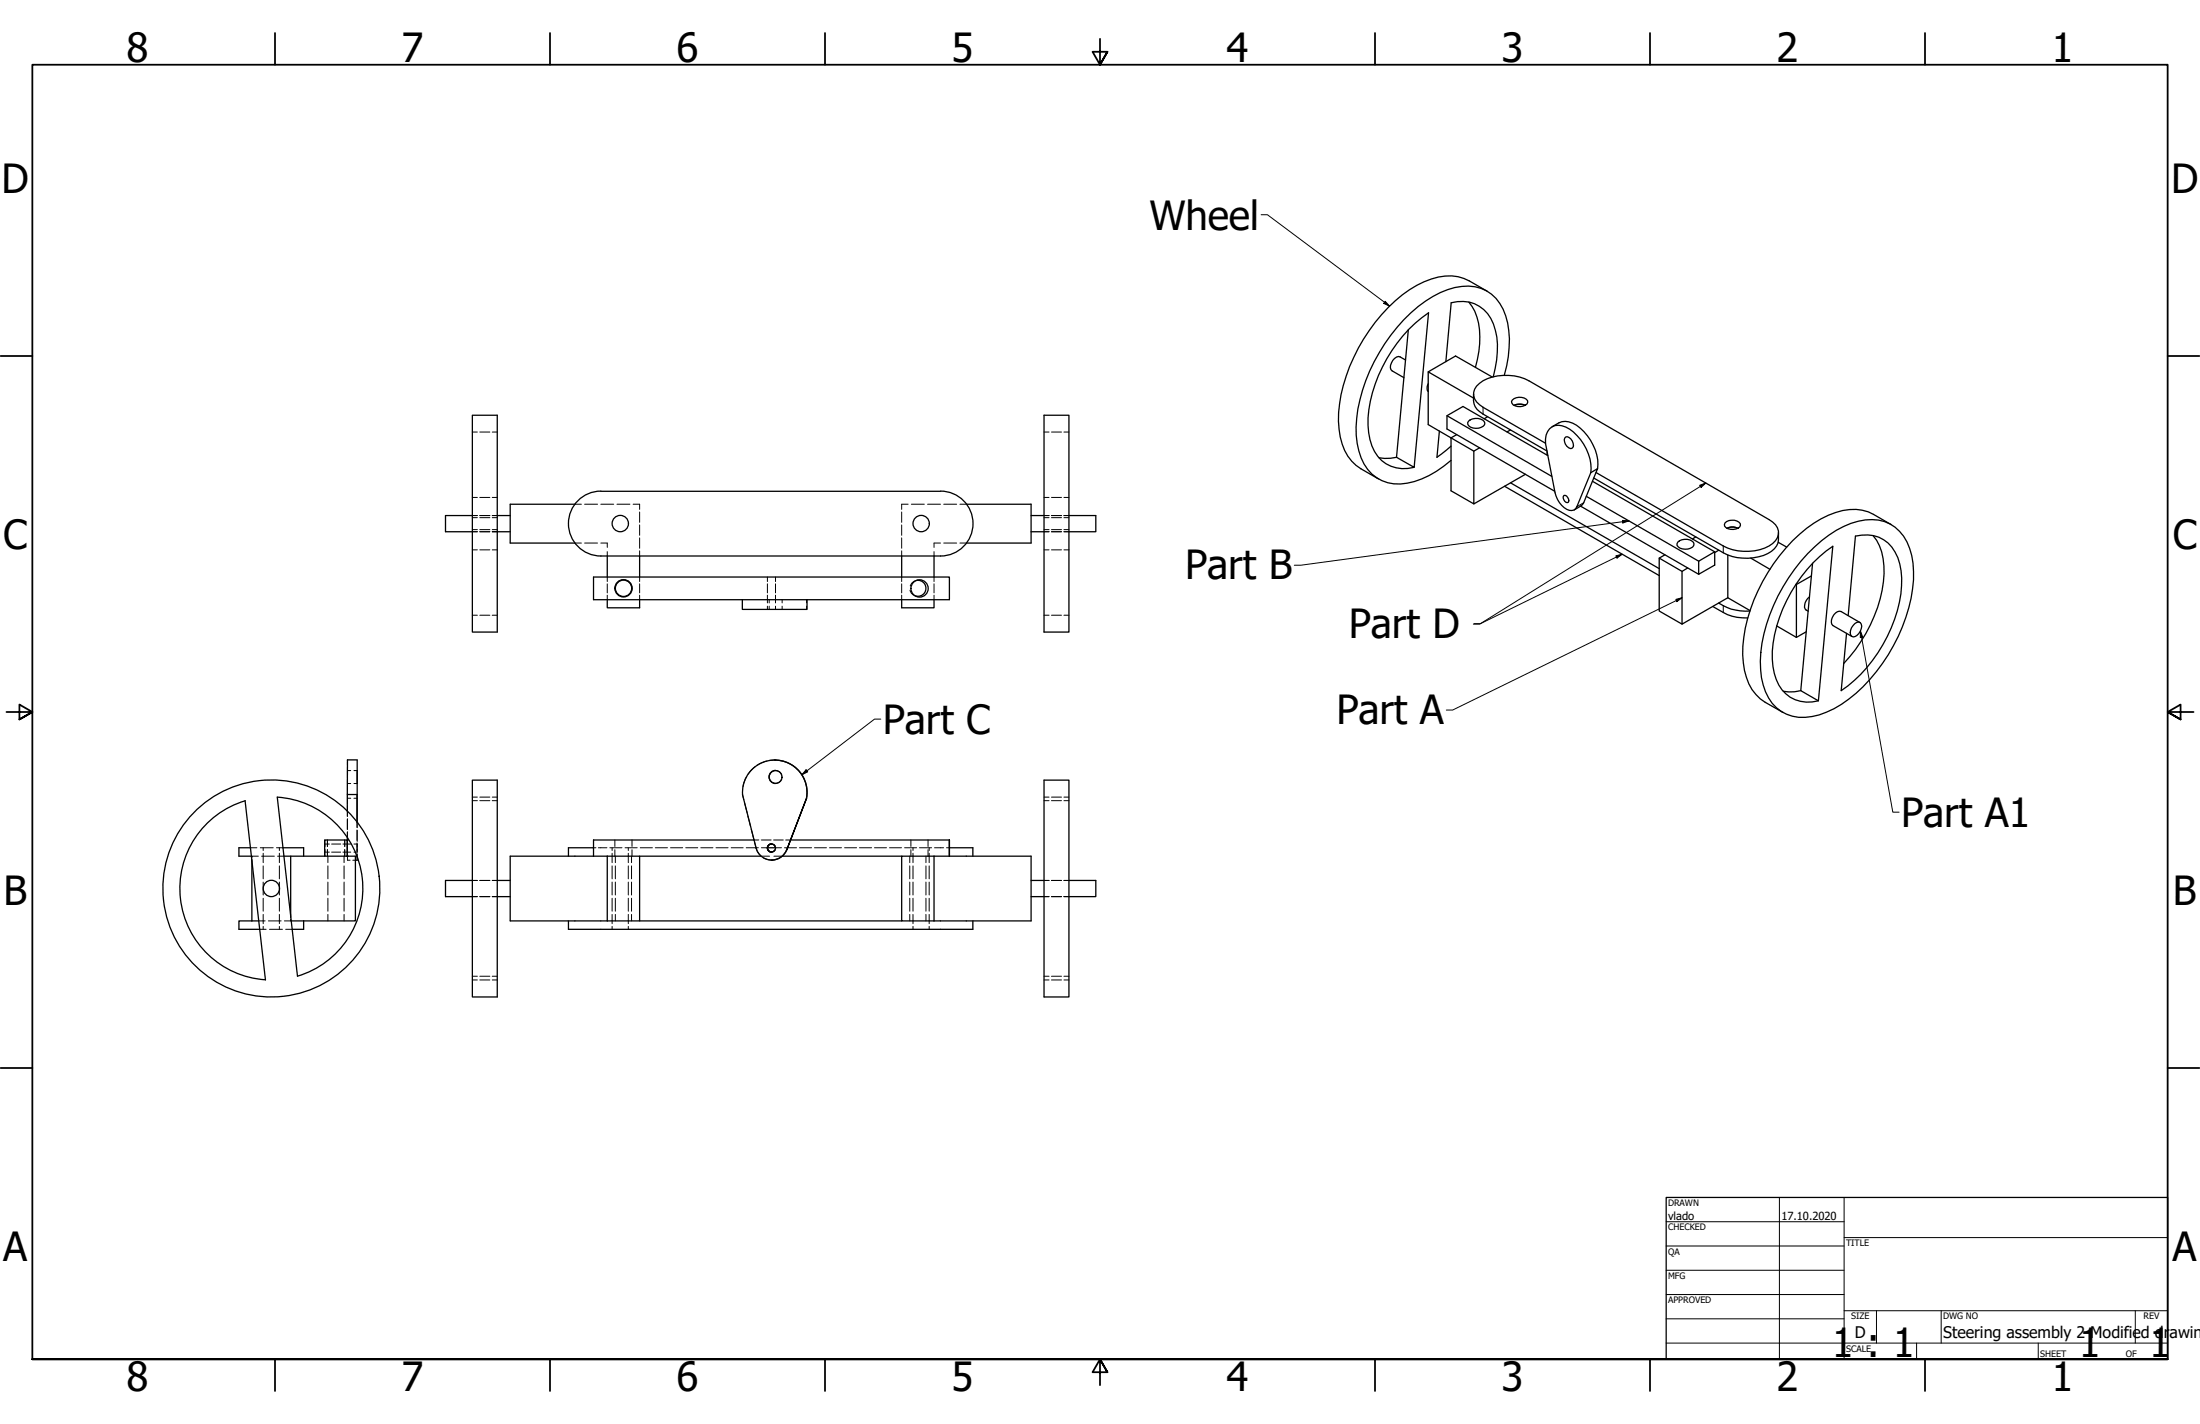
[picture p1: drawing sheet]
<svg xmlns="http://www.w3.org/2000/svg" width="864mm" height="559mm" viewBox="0 0 864 559" stroke-linecap="round" stroke-linejoin="round" font-family="sans-serif">
<!-- layer: Hidden (ANSI) -->
<g fill="none" stroke="#000" stroke-width=".39">
<path d="M185.4 169.5h2M188.3 169.5h4M193.2 169.5h2M409.8 169.5h2M412.7 169.5h4M417.6 169.5h2M185.4 195.2h2M188.3 195.2h4M193.2 195.2h2M225.7 197.9h2.5M229.5 197.9h5.1M235.8 197.9h5.1"/>
<path d="M242.2 197.9h5.1M248.5 197.9h2.6v2M356.5 197.9h-2.6v2M357.8 197.9h5M364.1 197.9h5.1M370.5 197.9h5M376.8 197.9h2.5M409.8 195.2h2M412.7 195.2h4M417.6 195.2h2M185.4 203.1h2M185.4 215.8h2"/>
<path d="M185.4 207.8h2M185.4 202.3h2M185.4 208.7h2M188.3 203.1h4M188.3 215.8h4M188.3 207.8h4M188.3 202.3h4M188.3 208.7h4M193.2 208.7h2h-2M193.2 203.1h2M193.2 215.8h2M193.2 207.8h2"/>
<path d="M193.2 202.3h2M225.7 213.1h2.5M229.5 213.1h5.1M235.8 213.1h2.6v1.7M238.4 216.5v1.7M251.1 200.9v4.1M251.1 206v4.1M251.1 211.1v4M251.1 216.2v2M353.9 200.9v4.1M353.9 206v4.1M353.9 211.1v4"/>
<path d="M353.9 216.2v2M366.6 216.5v1.7M369.2 213.1h-2.6v1.7M370.5 213.1h5M376.8 213.1h2.5M409.8 203.1h2M409.8 215.8h2M409.8 207.8h2M409.8 202.3h2M409.8 208.7h2M412.7 203.1h4M412.7 215.8h4"/>
<path d="M412.7 207.8h4M412.7 202.3h4M412.7 208.7h4M417.6 203.1h2M417.6 215.8h2M417.6 207.8h2M417.6 202.3h2M417.6 208.7h2M238.4 226.4v1.8M238.4 229.1v3.6M238.4 233.6v1.7M251.1 226.4v1.8"/>
<path d="M251.1 229.1v3.6M251.1 233.6v1.7M291.5 235.3v1.3M291.5 237.9v1.2M301.2 226.4v1.8M301.2 229.1v3.6M301.2 233.6v3M301.2 237.9v1.2M301.9 235.3v1.3M301.9 237.9v1.2M304.4 226.4v1.8M304.4 229.1v3.6"/>
<path d="M304.4 233.6v3M304.4 237.9v1.2M307 235.3v1.3M307 237.9v1.2M316.6 235.3v1.3M316.6 237.9v1.2M353.9 226.4v1.8M353.9 229.1v3.6M353.9 233.6v1.7M357.3 231.6a2.93 2.93 0 0 0 2.2 2.3M359.7 227.8a3.1 3.1 0 0 0-2.4 2.1M366.6 226.4v1.8"/>
<path d="M366.6 229.1v3.6M366.6 233.6v1.7M185.4 241.4h2M188.3 241.4h4M193.2 241.4h2M409.8 241.4h2M412.7 241.4h4M417.6 241.4h2M136.4 298.2v2M301.1 298.6l-3.9 1.7M304.1 298.2l-2 .2M136.3 318.3v2.1"/>
<path d="M136.4 301.2v4M136.4 305.8v4.4M136.4 311.2v4.1M136.4 316.3v4M136.4 307.5h1.3M136.4 302.4h1.3M136.4 313.2h1.3M138.9 307.5h1.3M138.9 302.4h1.3M138.9 313.2h1.3M185.4 314.2h2M185.4 312.8h2"/>
<path d="M188.3 314.2h4M188.3 312.8h4M193.2 314.2h2M193.2 312.8h2M291.5 309.7v2.1l.5 2.1M292.2 314.9l1.1 4.2M293.1 304.8l-1.4 3.9M296.4 300.9l-2.8 2.9M304.5 302.4a2.3 2.3 0 0 1 2.3 1.7M306.8 305.7a2.42 2.42 0 0 1-2.3 1.8M409.8 314.2h2M409.8 312.8h2"/>
<path d="M412.7 314.2h4M412.7 312.8h4M417.6 314.2h2M417.6 312.8h2M98.3 332.7h2.5M98.7 336h.2M98.9 337.2v.6M101.4 336h-2.5v.5M102.2 332.7h5.1M102.7 336h5M103.3 332.7v1.1M103.3 334.8v3.7"/>
<path d="M103.3 339.8v5.1M108.5 332.7h2.6M109 336h2.4M109.7 332.7v1.1M109.7 334.8v3.7M109.7 339.8v5.1M127.5 329.6v2.6M127.5 333.3v2.7M127.5 331.2h1.8M127.5 334.4h1.8M128.5 329.6v2.6M128.5 333.4v2.6"/>
<path d="M128.7 336v2.5M128.7 339.8v5.1M130.2 331.2h3.5M130.2 334.4h3.5M134.6 331.2h3.1M134.6 334.4h3.1M135.1 336v2.5M135.1 339.8v5.1M135.3 329.6v2.6M135.3 333.4v2.6M136.3 329.6l.1 2.6M136.3 321.4v4.2"/>
<path d="M136.3 326.6v2.1M136.4 321.3v4.1M136.4 326.4v4.1M136.4 331.2v4.8M136.4 336.2v1.4h1M138.5 337.6h1M138.9 331.2h1.3v3.2h-1.3M140.1 322.6v2.1M140.1 325.7v4.1M140.1 330.8v3.1M140.1 335v1.1M140.2 322.6v2.2"/>
<path d="M140.2 325.9v4.3M140.2 335.2v.9M233 332.7h.9M233 329.6v2.6M233 333.4v2.6M234.9 332.7h3.4M239.4 332.7h4.8M240.3 332.7v1.1M240.3 334.8v3.7M240.3 339.8v5.1M241.4 329.6v2.6M241.4 333.4v2.6"/>
<path d="M241.6 336v2.5M241.6 339.8v5.1M245.4 332.7h4.7M246.6 332.7v1.1M246.6 334.8v3.7M246.6 339.8v5.1M247.9 336v2.5M247.9 339.8v5.1M248.1 329.6v2.6M248.1 333.4v2.6M251.3 332.7h4.8M257.2 332.7h4.8"/>
<path d="M263.2 332.7h4.8M269.2 332.7h4.7M275.1 332.7h4.7M281.1 332.7h4.7M287 332.7h4.7M292.9 332.7h4.8M293.6 320.2l1 4.2M294.9 325.4l1.1 4.2h1.9M296.2 330.6a7.8 7.8 0 0 0 2.2 5.1M298.7 336h3.4M298.8 329.6h3.9M298.9 332.7h2.3"/>
<path d="M299.7 336.7l3.3 .9M302.8 331.2l.7 .1 .7 .7-.7-.7zM302.8 331.2l.7 .1 .7 .7M303.7 329.6h3.8M303.8 336h3.3M304.2 333.6l-.7 .6-.7 .2M304.4 332.7h2.4M308 332.7h4.7M308.4 329.6h1.9M313.8 332.7h4.8M319.7 332.7h4.7M325.6 332.7h4.7"/>
<path d="M331.5 332.7h4.7M337.4 332.7h4.7M343.3 332.7h4.7M349.2 332.7h4.7M355.1 332.7h4.7M357.1 336v2.5M357.1 339.8v5.1M357.6 329.6v2.6M357.6 333.4v2.6M358.4 332.7v1.1M358.4 334.8v3.7M358.4 339.8v5.1"/>
<path d="M360.9 332.7h4.8M363.5 336v2.5M363.5 339.8v5.1M364.3 329.6v2.6M364.3 333.4v2.6M364.7 332.7v1.1M364.7 334.8v3.7M364.7 339.8v5.1M366.8 332.7h3.6M371.5 332.7h1.2M103.3 346.1v5.1M103.3 352.5v5.1"/>
<path d="M103.3 358.8v3.7M109.7 346.1v5.1M109.7 352.5v5.1M109.7 358.8v3.7M114.1 359.5v.7M128.7 346.1v5.1M128.7 352.5v5.1M128.7 358.8v2.6M135.1 346.1v5.1M135.1 352.5v5.1M135.1 358.8v2.6M185.4 345.5h2"/>
<path d="M185.4 351.9h2M188.3 345.5h4M188.3 351.9h4M193.2 351.9h2h-2M193.2 345.5h2M240.3 346.1v5.1M240.3 352.5v5.1M240.3 358.8v3.7M241.6 346.1v5.1M241.6 352.5v5.1M241.6 358.8v2.6M246.6 346.1v5.1"/>
<path d="M246.6 352.5v5.1M246.6 358.8v3.7M247.9 346.1v5.1M247.9 352.5v5.1M247.9 358.8v2.6M357.1 346.1v5.1M357.1 352.5v5.1M357.1 358.8v2.6M358.4 346.1v5.1M358.4 352.5v5.1M358.4 358.8v3.7M363.5 346.1v5.1"/>
<path d="M363.5 352.5v5.1M363.5 358.8v2.6M364.7 346.1v5.1M364.7 352.5v5.1M364.7 358.8v3.7M409.8 345.5h2M409.8 351.9h2M412.7 345.5h4M412.7 351.9h4M417.6 351.9h2h-2M417.6 345.5h2M101.5 361.4h2.6"/>
<path d="M101.9 364.7h2.6M103.3 363.5v1.2M105.3 361.4h5.1M105.8 364.7h5.1M109.7 363.5v1.2M112.1 364.7h2.6M114.1 360.7v.7h-2.5M114.1 361.4h.1M114.3 361.4h.1M240.3 363.5v1.2M246.6 363.5v1.2M358.4 363.5v1.2"/>
<path d="M364.7 363.5v1.2M185.4 384.6h2M185.4 383.1h2M188.3 384.6h4M188.3 383.1h4M193.2 384.6h2M193.2 383.1h2M409.8 384.6h2M409.8 383.1h2M412.7 384.6h4M412.7 383.1h4M417.6 384.6h2"/>
<path d="M417.6 383.1h2"/>
</g>
<g fill="#000">
<circle cx="291.5" cy="311.8" r=".19"/>
<circle cx="304.5" cy="302.4" r=".19"/>
<circle cx="304.5" cy="307.5" r=".19"/>
<circle cx="302.8" cy="334.4" r=".19"/>
<circle cx="302.8" cy="331.2" r=".19"/>
</g>
<!-- layer: Visible (ANSI) -->
<g fill="none" stroke="#000" stroke-width=".51">
<path d="M576.6 118.6a22 22 0 0 1 4.2 16.3l-.3 3-1.3 6.2M583.7 114.2l-6.9-4a18.9 18.9 0 0 0-17.7 .4 56 56 0 0 0-23.9 22.5 63.5 63.5 0 0 0-9.8 32.2 23.1 23.1 0 0 0 6.9 17.3l8.8 5.4M552.8 129.4l-4.6 50.1 6.9 3.9 5.7-60.7a57.1 57.1 0 0 0-23.8 41.3 21.6 21.6 0 0 0 5.4 16.7 13.8 13.8 0 0 0 12.7 2.7M551.8 141.3l-2.1-1.2a2.76 2.76 0 0 0-3.5 2.3 2.34 2.34 0 0 0 .3 3.1l4.6 2.7M560.6 150.6a2.87 2.87 0 0 0 0 3.1M560.6 145.9l17.8 10.3M567.6 141.9l2.1-23.1a13.5 13.5 0 0 1 17.3 10.8 37 37 0 0 1-.8 18.3M578.4 154.6a6.9 6.9 0 0 0 3.8 7.9l25.1 14.5M585.8 148l-14.4-8.3-10.8 6.2v20.7l9 5.2M590.5 147.3a37.8 37.8 0 0 0-.5-26 15.5 15.5 0 0 0-18.9-8.5 45 45 0 0 0-22.6 15.5 66.9 66.9 0 0 0-16.2 39.3 26.7 26.7 0 0 0 4.5 16.5 16.1 16.1 0 0 0 18.4 4.9 38.4 38.4 0 0 0 14.4-8.3M593.7 157a4.3 4.3 0 0 1 5.9 .2l.1 .7a3.9 3.9 0 0 1-6.2 .3l-.2-.7zM594.4 159.1l1.7-.5 2.6 .5"/>
<path d="M185.4 162.9h9.8v85.1h-9.8zM409.8 162.9h9.8v85.1h-9.8zM548.2 179.5l-2.4 .3-4.5-.2M565 169.2l-.9 10.3 5.5-4.4M568 163.1l41.2 23.8M569.6 171.8l8.9 5.2v20.7l-8.9-5.1zM571.8 170.6l-2.2 1.2M576.5 165.3a4.7 4.7 0 0 1 6.1 .1l.3 .7a3.6 3.6 0 0 1-4.7 1.9 1.86 1.86 0 0 1-1.7-2.7zM580.8 175.7l-2.3 1.3M583.9 163.5l-1.3 .8M593 168.7l-1.4 .8M606.7 173.9l-24.5-14.1a6.3 6.3 0 0 1-3.7-5.8 9.2 9.2 0 0 1 7.3-6 20.6 20.6 0 0 1 14.3 1.4l94.3 54.5a5.3 5.3 0 0 1 2.6 8.3 17.3 17.3 0 0 1-16.9 3.5l-3.6-1.5-50-28.8"/>
<path d="M607.3 177.4v1.2M607.6 178.8l-33.3-19.3-6.3 3.6v5.2l42.3 24.5M609.3 167.4a7.6 7.6 0 0 1 11 .6 19.4 19.4 0 0 1 6.8 15.9M614.2 171.9l.5-.5a3.1 3.1 0 0 1 2.8 4.1l-.5 .5a3.1 3.1 0 0 1-2.8-4.1zM225.7 197.9h-25.4v15.2h25.4M235.9 192.7a12.7 12.7 0 0 0-12.8 12.7 12.7 12.7 0 0 0 12.7 12.8h133.4a12.7 12.7 0 0 0 12.8-12.7 12.7 12.7 0 0 0-12.8-12.8l-133.4 .1M379.3 197.9h25.4v15.2h-25.4M590.6 190.8l60.7 35.1M593 189.5l58.3 33.6M598.8 186.1l-20.3 11.6M613.9 194.4a1.98 1.98 0 0 1 1.8 2.6l-.4 .2a1.93 1.93 0 0 1-1.4-2.8zM620.5 198.6l46.3 26.8"/>
<path d="M622.7 194.8l44.1 25.4M624.5 185.5a19 19 0 0 0-9.9-17.9 5.2 5.2 0 0 0-7.9 4.7v1.7l3.7 19.4a8.3 8.3 0 0 0 6.6 6.9l.9-.1 1.1-1.4 5.5-13.3 2.6-1.6-5.4 13.4-1.1 1.2-2.6 1.6M625.1 188.8l48 27.7M625.6 187.6l50.9 29.3a19.5 19.5 0 0 0 18.9-.6 6.7 6.7 0 0 0 2.7-7.3M185.4 202.3h-10.5v6.4h10.5M195.2 208.7h5.1M195.2 202.3h5.1M238.4 218.2v8.2M251.1 218.2v8.2M353.9 218.2v8.2M366.6 218.2v8.2M404.7 208.7h5.1"/>
<path d="M404.7 202.3h5.1M419.6 202.3h10.5v6.4h-10.5M653.5 217.7l-2.2 1.3M658.6 212.7a4.7 4.7 0 0 1 6.2 .2l.2 .6a3.5 3.5 0 0 1-4.6 1.9 1.86 1.86 0 0 1-1.8-2.7zM665.7 210.7l-1.4 .8M674.7 215.9l-1.6 1M677.2 205.2a4.4 4.4 0 0 1 5.9 .3 1.69 1.69 0 0 1-1.7 2.1 4.3 4.3 0 0 1-4.4-1.2zM677.9 207.3a4.5 4.5 0 0 1 4.3 0M678.2 217.8v16.8M687.3 219l7.5 4.4M698 212.8l3.4 1.9M709.5 217.3a39.4 39.4 0 0 1 22.7-13.3 15.4 15.4 0 0 1 17.4 11.2 42.4 42.4 0 0 1-1.4 27 68.1 68.1 0 0 1-25.4 34.2 25.7 25.7 0 0 1-19.2 4.7 15.9 15.9 0 0 1-11.5-12.2 45.8 45.8 0 0 1 2.6-27.6 72.7 72.7 0 0 1 14.8-24z"/>
<path d="M735.3 210.2a21.1 21.1 0 0 1 4.3 14.9 57.2 57.2 0 0 1-15.9 35.3M742.4 205.9l-6.9-4a18.9 18.9 0 0 0-17.8 .3 58.5 58.5 0 0 0-25.8 26 57.5 57.5 0 0 0-7.6 31.9 19.6 19.6 0 0 0 8.6 15.5l6.9 3.9M233 226.4h139.7v8.9h-139.7zM238.4 235.3v3.2h12.7v-3.2M291.4 235.3v3.8h25.4v-3.8M353.9 235.3v3.2h12.7v-3.2M359.7 227.8a3.1 3.1 0 0 1 3.8 3.2 3.1 3.1 0 0 1-4 2.9M660.3 224.2l-9-5.2v20.8l9 5.1M662.5 222.9l-2.2 1.3v20.7l17.9-10.3M666.8 220.2l6.3-3.7v5.2l-6.3 3.7zM672.3 238a20.8 20.8 0 0 0 13.8 4.5M674.7 236.7a18.4 18.4 0 0 0 12.2 3.1"/>
<path d="M678.2 234.6l8.7 5M705 229.3l.2 .1M710.3 234.3a4.2 4.2 0 0 0-1.7 4.7l1.2 .8M711.1 226l-5.9 3.4v20.7M711.5 221l-4.6 50 6.9 4 5.7-60.6a57.1 57.1 0 0 0-23.8 41.2 22.9 22.9 0 0 0 3.8 15.1 13.3 13.3 0 0 0 14.3 4.3M697.4 245.6l7.8 4.5M709 247.9l-3.8 2.2M725.5 241.6l2.8-31.2a13.6 13.6 0 0 1 17.4 10.9 41 41 0 0 1-3.3 25.1 56.8 56.8 0 0 1-19.6 24.6l2.1-22.5M728.2 244.7l1.5-.6a1.83 1.83 0 0 1 .9 2.6 4.2 4.2 0 0 1-3.1 3.2 1.8 1.8 0 0 1-1.1-2.6l.4-1zM730.1 244.3l-7.4-4.3a3.7 3.7 0 0 0-3.8 4.2l.6 1.3 7.4 4.2M706.9 271l-2.4 .5-4.5-.2M304.1 298.3a12.7 12.7 0 0 1 12.5 14.9"/>
<path d="M96.2 314.2l8 70.4M96.2 314.2a35.9 35.9 0 0 0-25.4 38.5 35.9 35.9 0 0 0 33.4 31.8M108.8 312.8l8 70.3M108.9 312.8a35.9 35.9 0 0 1 33.3 31.8 35.9 35.9 0 0 1-25.4 38.5M136.3 311.8v6.5M140.2 302.4v5M185.4 306.1h9.8v85.1h-9.8zM304.5 302.3a2.57 2.57 0 0 0-2.6 2.6 2.57 2.57 0 0 0 2.6 2.6M316.6 313.2a12.7 12.7 0 0 0-11.7-14.9 12.7 12.7 0 0 0-13.4 13.5l5.3 20.9a6.3 6.3 0 0 0 5.8 4.8 6.3 6.3 0 0 0 6.2-4.1 6.3 6.3 0 0 1-5.9 4.1M316.6 313.2l-7.7 20.2zM409.8 306.1h9.8v85.1h-9.8zM98.3 332.7h-4.5v3.3h4.9"/>
<path d="M98.9 337.8v23.6M111.1 332.7h8.1v3.3h-5.1M111.4 336h2.7v23.5M119.2 336h8.2M127.4 329.6h8.9v6.4h-8.9zM136.3 336h3.2v25.4h-20.3M136.3 328.7v7.3M140.1 322.6v-10.8h-3.8l.1-13.6h3.8v24.4M140.1 336.1l.1 1.5h-.7M233 332.7h-9.9v3.3M238.4 336h12.7v25.4h-12.7M238.4 336h-38.1v25.4h38.1"/>
<path d="M238.4 336v25.4M251.1 336h47.6M296 329.6h-63v6.4M301.2 332.7h3.2M302.9 331.2a1.62 1.62 0 0 0-1.7 1.6 1.62 1.62 0 0 0 1.7 1.6M307.1 336h46.8M310.3 329.6h62.4M366.6 336h-12.7v25.4h12.7M366.6 336h38.1v25.4h-38.1M366.6 336v25.4M372.7 329.6v6.4zM372.7 332.7h9.2v3.3"/>
<path d="M185.4 345.5h-10.5v6.4h10.5M195.2 351.9h5.1M195.2 345.5h5.1M404.7 351.9h5.1M404.7 345.5h5.1M419.6 345.5h10.5v6.4h-10.5M98.9 361.4h-5.1v3.3h8.1M98.9 361.4h2.6M114.4 361.4h4.8M119.2 361.4v3.3h-4.5M223.1 361.4v3.3h158.8v-3.3M251.1 361.4h102.8"/>
<circle cx="243.5" cy="205.5" r="3.2"/>
<circle cx="361.6" cy="205.5" r="3.2"/>
<circle cx="244.8" cy="230.9" r="3.2"/>
<circle cx="244.8" cy="230.9" r="3.4"/>
<circle cx="361" cy="230.9" r="3.4"/>
<circle cx="304.5" cy="304.9" r="2.51"/>
<circle cx="302.9" cy="332.8" r="1.56"/>
<circle cx="106.5" cy="348.6" r="42.6"/>
<circle cx="106.5" cy="348.6" r="3.2"/>
</g>
<g fill="#000">
<circle cx="304.1" cy="298.2" r=".25"/>
<circle cx="136.3" cy="329.6" r=".25"/>
<circle cx="136.3" cy="336" r=".25"/>
<circle cx="303" cy="337.6" r=".25"/>
</g>
<!-- layer: Visible Narrow (ANSI) -->
<path d="M582.2 159.8v2.7M621.7 197.3l-2.7 1.5M676.5 214.2v2.7M676.5 237.7v2.6" fill="none" stroke="#000" stroke-width=".39"/>
<!-- layer: Border (ANSI) -->
<g fill="none" stroke="#000" stroke-width=".7">
<path d="M107.9 13v12.4M215.9 13v12.4M323.8 13v12.4M431.8 15.2v10.2l-2.9-5.1h5.8l-2.9 5.1 2.9-5.1M539.8 13v12.4M647.7 13v12.4M755.6 13v12.4M.3 139.7h12.4M850.9 139.7h12.4M2.5 279.4h10.2l-5.1-2.9v5.8l5.1-2.9-5.1 2.9M861.1 279.4h-10.2l5.1-2.9v5.8l-5.1-2.9 5.1 2.9M.3 419.1h12.4"/>
<path d="M850.9 419.1h12.4M12.7 533.4v-508h838.2v508h-838.2h838.2M107.9 533.4v12.4M215.9 533.4v12.4M323.8 533.4v12.4M434.7 538.5l-2.9-5.1 2.9 5.1h-5.8l2.9-5.1v10.2M539.8 533.4v12.4M647.7 533.4v12.4M755.6 533.4v12.4"/>
</g>
<!-- layer: Title (ANSI) -->
<g fill="none" stroke="#000" stroke-width=".39">
<path d="M654 479.4h69.9M698.5 469.9v63.5M723.9 469.9v63.5M654 488.9h69.9M654 498.5h69.9M723.9 485.6h127M654 508h69.9M654 517.5h69.9M723.9 514.3h127M736.6 514.3v12.7M762 514.3v12.7M838.2 514.3v12.7"/>
<path d="M654 527h196.9M752.3 527v6.4M800.1 527v6.4"/>
</g>
<path d="M654 469.9h196.9v63.5h-196.9z" fill="none" stroke="#000" stroke-width=".51"/>
<!-- layer: Symbol (ANSI) -->
<g fill="none" stroke="#000" stroke-width=".39">
<path d="M495 84.3h2.5l48 35.8M543.8 118.2l1.7 1.9-2.3-1zM667.2 190.4l2.4-.9-1.8 1.8zM669.6 189.5l-88.8 55.4h-2.4M634.3 218.1l2.5-.6-2.1 1.5zM636.8 217.5l-55.6 27.2h-2.6M636.9 204.2l2.5 .2-2.4 .8zM639.4 204.4l-128.8 17.4h-2.5M657.9 235.2l2.4-.6-2.1 1.5zM660.3 234.6l-90.1 44h-2.4M730.3 247.6l.9 2.4-1 .2zM730.3 247.6l12.7 71.1h2.5"/>
<path d="M345.8 282.2h-2.5l-28.5 21.8M316.4 302.1l.7 .8-2.3 1.1z"/>
</g>
<g fill="#000">
<path d="M543.8 118.2l1.7 1.9-2.3-1z" fill-rule="evenodd"/>
<path d="M667.2 190.4l2.4-.9-1.8 1.8z" fill-rule="evenodd"/>
<path d="M634.3 218.1l2.5-.6-2.1 1.5z" fill-rule="evenodd"/>
<path d="M636.9 204.2l2.5 .2-2.4 .8z" fill-rule="evenodd"/>
<path d="M657.9 235.2l2.4-.6-2.1 1.5z" fill-rule="evenodd"/>
<path d="M730.3 247.6l.9 2.4-1 .2z" fill-rule="evenodd"/>
<path d="M316.4 302.1l.7 .8-2.3 1.1z" fill-rule="evenodd"/>
</g>
<g font-size="15.7">
<text x="49.7" y="24.4">8</text>
<text x="157.6" y="24.4">7</text>
<text x="265.6" y="24.4">6</text>
<text x="373.5" y="24.4">5</text>
<text x="481.5" y="24.4">4</text>
<text x="589.4" y="24.4">3</text>
<text x="697.4" y="24.4">2</text>
<text x="805.3" y="24.4">1</text>
<text x=".6" y="75.6">D</text>
<text x="852.3" y="75.6">D</text>
<text x="451.2" y="90.2">Wheel</text>
<text x="1.3" y="215.3">C</text>
<text x="852.9" y="215.3">C</text>
<text x="465.3" y="227.4">Part B</text>
<text x="529.5" y="250.3">Part D</text>
<text x="346.6" y="287.9">Part C</text>
<text x="524.6" y="284.2">Part A</text>
<text x="746.3" y="324.4">Part A1</text>
<text x="1.3" y="355">B</text>
<text x="853" y="355">B</text>
<text x="1.2" y="494.7">A</text>
<text x="852.9" y="494.7">A</text>
<text x="719.1" y="532.6">1</text>
<text x="732.5" y="532.6">: 1</text>
<text x="816" y="532.6">1</text>
<text x="843.7" y="532.6">1</text>
<text x="49.7" y="545.8">8</text>
<text x="157.6" y="545.8">7</text>
<text x="265.6" y="545.8">6</text>
<text x="373.5" y="545.8">5</text>
<text x="481.5" y="545.8">4</text>
<text x="589.4" y="545.8">3</text>
<text x="697.4" y="545.8">2</text>
<text x="805.3" y="545.8">1</text>
</g>
<g font-size="6.3">
<text x="728.1" y="524.9">D</text>
<text x="762.8" y="525">Steering assembly 2 Modified dr</text>
<text x="851.7" y="525">awing</text>
</g>
<g font-size="4.4">
<text x="654.8" y="478.6">vlado</text>
<text x="699.3" y="478.6">17.10.2020</text>
</g>
<g font-size="3.5">
<text x="654.8" y="473.2">DRAWN</text>
<text x="654.8" y="482.8">CHECKED</text>
<text x="724.7" y="488.9">TITLE</text>
<text x="654.8" y="492.3">QA</text>
<text x="654.8" y="501.8">MFG</text>
<text x="654.8" y="511.4">APPROVED</text>
<text x="726.7" y="517.7">SIZE</text>
<text x="762.8" y="517.7">DWG NO</text>
<text x="841.4" y="517.7">REV</text>
<text x="724.7" y="530.4">SCALE</text>
<text x="800.9" y="532.6">SHEET</text>
<text x="834.5" y="532.6">OF</text>
</g>
</svg>
